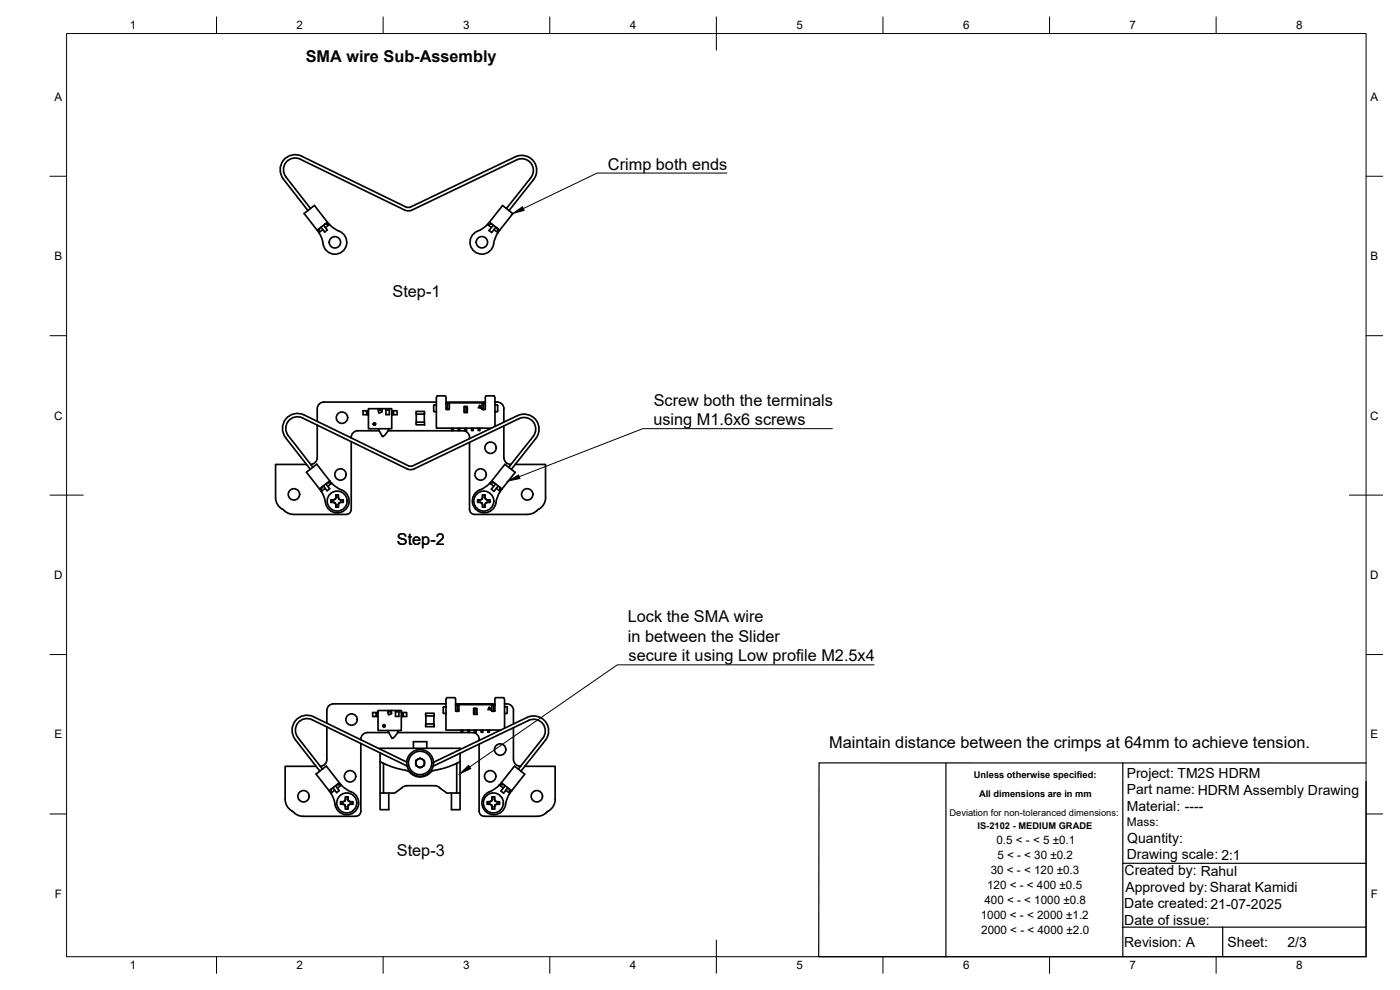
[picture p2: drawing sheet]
<svg xmlns="http://www.w3.org/2000/svg" width="420mm" height="297mm" viewBox="0 0 420 297" stroke-linecap="round" stroke-linejoin="round" font-family="sans-serif">
<!-- layer: Visible -->
<g fill="none" stroke="#000" stroke-width=".51">
<path d="M85 53.7l7.4 9.5M85 53.7a4.5 4.5 0 0 1 .1-5.6 4.5 4.5 0 0 1 5.4-1.2l31.4 15.2M85.8 53.1l7.4 9.5M90.1 47.8l31.3 15.2M90.1 47.8a3.5 3.5 0 0 0-4.3 .9 3.5 3.5 0 0 0 0 4.4M159.3 53.3l-7.3 9.3M159.3 53.3a3.5 3.5 0 0 0 0-4.4 3.5 3.5 0 0 0-4.2-.9l-31.5 15-1.3 .3-.9-.3M160.1 53.9l-7.3 9.3M160.1 53.9a4.5 4.5 0 0 0 0-5.6 4.5 4.5 0 0 0-5.5-1.2l-31.4 15h-1.3M97.1 67.5l1.1 1.5-.7 .6-1.2-1.4M97.5 67.2l1.3 .2-.5-.7-3.1 2.4M97.7 68.3l1.1-1 1.9 1.6a4.1 4.1 0 0 1 3.3 4.5 3.6 3.6 0 0 1-4.1 2.8 3.6 3.6 0 0 1-3.1-3.9l-1.1-2.5 1.2-.9"/>
<path d="M98.3 66.7l-3.9-5.1-3.1 2.5 4.4 5.7 .2-1.3M143.3 69.4a3.6 3.6 0 0 0-.6 6.3 3.6 3.6 0 0 0 5.6-3.1l1.1-2.8M146.3 67.4l1.2 .9M146.3 67.3l-1.4 1.2-1.6 .9M146.9 66.6l3.1 2.5-.6 .7-.2-1.3M146.9 66.6l3.9-4.9 2.2 1.6 .9 .8-3.9 5M146.9 66.7l-.6 .7M147.6 67.2l-1.3 .2M148 67.5l-1.2 1.7 .8 .6 1.2-1.6M148.3 68.9l1.1 .9M85.7 131.3l7.4 9.5M85.7 131.3a4.5 4.5 0 0 1 .1-5.6 4.5 4.5 0 0 1 5.4-1.2l32 15.4 .7-.1 31.4-15.1a4.5 4.5 0 0 1 5.5 1.2 4.5 4.5 0 0 1 0 5.6l-7.3 9.3"/>
<path d="M95.2 137.3a2 2 0 0 1-1.9 2M95.2 127.5v9.9M97.2 120.6h33.8M97.2 120.6a2 2 0 0 0-2 2v3.8M105.4 132.5v20.3a1.53 1.53 0 0 1-1.5 1.6l-15.8-.1a7.3 7.3 0 0 1-4.3-2.3l-.7-1-.4-1.1v-10.6h9.3M107.4 129.3h6.4M107.4 129.2a2.01 2.01 0 0 0-2 2.2M109 123.2h1v1.2h-1zM110 123.2h.3v1.2h-.3M110.3 124.4h.3M110.3 123.2h.3M113.6 122.6h1l.1 1-1 .4z"/>
<path d="M113.6 122.6h-3v6h7v-6h-.8M113.6 123h1M114.6 122.6h1.2M115.8 122.6h1v1.8h-1zM115.8 123h1M116.4 129.3h22.5M116.7 128.6a3.3 3.3 0 0 1-1.9 2.3l-1.3-2.3M117.6 123.2h.3v1.2h1.3v-1.2h-1.3M117.6 124.4h.3M118.1 123.2v1.2M124.9 123.5h2.5v.8h-2.5zM124.9 126.7h2.5v.8h-2.5z"/>
<path d="M124.9 124.3v2.4M127.3 124.3v2.4M130.3 121.5h.7M130.4 121.5l-.2 .2v1.6l.8 .2M133.9 122.7v-3.6l-.3-.3h-2.5l-.1 .6v9.1h16.4M133.9 122.7l.1 .2M133.9 120.6h11.7M133.9 121.1h1M133.9 120.9h.3M134 122.9h.7M134.9 120.9h-.7l.1 .2v1.8M134.9 122.7l-.2 .2"/>
<path d="M134.9 120.9h9.8M134.9 120.9v1.8M135.5 128.5v.7h.5v-.7M137.5 128.5v.7h.5v-.7M138.9 129.2a2.02 2.02 0 0 1 2 2.4M139.3 122h1v1.8h-1zM139.5 128.5v.7h.5v-.7M139.5 122v1.8M140 122v1.8M140.9 132.7v20.1a1.49 1.49 0 0 0 1.5 1.5l15.9 .1a7.5 7.5 0 0 0 4.4-2.4l.6-1 .4-1.1v-10.6h-9.1M141.5 128.5v.7h.5v-.7M143.5 128.5v.7h.5v-.7"/>
<path d="M144 121.6l.4 .8h-.8zM144.7 120.9l.9 .2M144.7 122.7l.1 .2M144.7 121.1h.5v1.8M144.7 120.9v1.8M144.8 122.9h.7M145.4 120.9h.2M145.6 122.7v-3.6l.3-.3h2.5l.1 .6v8.5M145.7 122.7l-.2 .2M148.5 120.6a2.16 2.16 0 0 1 2.7 2M148.5 121.5h.7M149.2 121.5l.2 .2v1.6l-.9 .2"/>
<path d="M151.2 122.6v4.1M151.2 127.8v9.6M151.2 137.3a2.04 2.04 0 0 0 2.2 2M93.9 140.2l-7.4-9.5a3.5 3.5 0 0 1 0-4.4 3.5 3.5 0 0 1 4.3-.9l31.3 15.3 1.4 .2 32.3-15.3a3.5 3.5 0 0 1 4.2 1 3.5 3.5 0 0 1 0 4.3l-7.3 9.3M97.6 146.5l-1.2 .9 1.1 2.5a3.6 3.6 0 0 0 4.8 3.8 3.6 3.6 0 0 0 1.4-5.9l-1.2-.8M97.8 145.2l1.1 1.4-.3 .3-.5 .3-1.1-1.4M99 144.3l.5 .7-1.3-.1M99 144.3l-3.1 2.4M99 144.3l-3.9-5-3.1 2.4 4.4 5.7 .2-1.3M99.3 150.7h.8M99.3 150h.8M99.5 145l1.4 1.2 1.6 .8"/>
<path d="M99.5 145l-1.1 .9M100.1 150l.5-.2 .2-1.3h.3h.5l.1 1.3 1.3 .2M100.1 150.7l.5 .2M100.6 150.9l.2 .5M100.6 149.8h.1M100.8 148.5l-.2 1.3-1.2 .2-.1 .2 .1 .5 1.2 .2 .2 1.3M100.8 149.3h.1M101.5 148.5l.2 1.3 1.3 .2M101.5 151.4l.1 .1M101.6 149.3h-.1M101.7 150.9h.1M101.7 149.8h.1"/>
<path d="M102.3 150h.1M102.3 150.7h.1M103 150.7l-1.3 .2-.1 1.3h-.8v-.7M103 150.7l-1.3 .2-.2 1.3M103 150v.7M143.4 150l1.2-.2 .2-1.3h.8l.2 1.3 1.2 .2v.7l-1.2 .2-.2 1.3h-.8l-.2-1.3-1.2-.2zM143.4 150.7h.7M143.4 150h.7M144.1 150.7l.5 .2M144.6 150.9l.3 .5M144.6 149.8h.1M144.8 151.5l.1 .7"/>
<path d="M144.8 149.3h.1M144.9 148.5l-.3 1.3-.5 .2M145.5 148.5l.2 1.3 1.3 .2M145.5 151.4l.1 .1M145.6 149.3h-.1M145.7 150.9h.1M145.8 149.8h-.1M146.3 150.7h.1M146.3 150h.1M147 145l4.5-5.7 3.1 2.4-3.9 5M147 150.7l-1.3 .2-.2 1.3M147 145l1.2 .9"/>
<path d="M147 145l-1.9 1.5a4 4 0 0 0-3.3 4.5 3.6 3.6 0 0 0 4 2.8 3.6 3.6 0 0 0 3.2-3.6l1.1-2.8-1.2-.9M147.6 144.3l3.1 2.4-.6 .8-.2-1.4M148.3 144.9l-1.3 .1M148.7 145.2l-1.2 1.6 .6 .5 .2 .1 1.2-1.6M93.7 215.9l28.5 13.9M93.7 215.9a3.5 3.5 0 0 0-4.3 1 3.5 3.5 0 0 0 0 4.3l7.4 9.5M98.1 218.1v9.8a2 2 0 0 1-2 2M98.1 213.2v3.8M111.8 213.8h1.1v1.2h-1.1zM112.9 213.8h.2v1.2h-.2M113.1 215h.4M113.1 213.8h.4"/>
<path d="M116.4 213.2h1.1l.1 .9-1 .4zM116.4 213.2h-2.9v6h6.9v-6h-.7M116.4 213.6h1.1M116.7 219.8h-6.4a2.01 2.01 0 0 0-2 2.2M117.5 213.2h1.2M118.7 213.2h1v1.8h-1zM118.7 213.6h1M119.3 219.8h22.5a2 2 0 0 1 2 2M119.6 219.2a3.3 3.3 0 0 1-2 2.3l-1.2-2.3M120.4 213.8h.4v1.2h1.2v-1.2h-1.2M120.4 215h.4M121 213.8v1.2"/>
<path d="M127.7 214h2.6v.8h-2.6zM127.7 217.2h2.6v.8h-2.6zM127.8 214.8v2.4M130.2 214.8v2.4M133 213.9l.8 .2M133.2 212.1h.6M133.2 212.1l-.2 .2v1.6M133.8 211.2h-33.7a2 2 0 0 0-2 2M136.7 211.2h11.8M136.7 211.6h1M136.7 211.4h.3M136.9 213.4h.7"/>
<path d="M136.9 213.4l-.2-.1v-3.7l-.2-.3h-2.5l-.2 .6v9.1h16.5M137.7 211.4h-.7l.2 .2v1.8M137.7 211.4l-.1 2M137.7 211.4h9.8M138.4 219v.7h.5v-.7M140.4 219v.7h.5v-.7M142.1 212.5h1v1.8h-1zM142.4 219v.7h.5v-.7M142.4 212.5v1.8M142.9 212.5v1.8M144.4 219v.7h.5v-.7M146.4 219v.7h.5v-.7"/>
<path d="M146.8 212.1l.4 .8h-.8zM147.5 211.4l1 .2M147.5 211.4l.2 2M147.5 211.6h.5v1.8M147.7 213.4h.7M148.2 211.4h.3M148.4 213.4l.1-3.8 .2-.3h2.5l.2 .6v8.6M151.4 211.2a2.16 2.16 0 0 1 2.7 2M151.4 212.1h.6M151.4 214.1h.6M152.1 212.1l.2 .2-.1 1.6M152.3 213.9l-.2 .2"/>
<path d="M154.1 218.3v9.6a2.04 2.04 0 0 0 2.1 2M154.1 213.2v4M94.9 229.9h-9.3v10.5l.7 1.7 1.3 1.2M100.7 235.8l1.1 1.4-.6 .5-.2 .1-1.1-1.4M101.1 235.4l1.3 .1-.6-.6-3 2.4M101.8 234.9l-3.9-5-3.1 2.3 4.5 5.8 .2-1.3M102.4 235.6l1.9 1.5a4 4 0 0 1 3.3 4.5 3.6 3.6 0 0 1-4.1 2.8 3.6 3.6 0 0 1-3.1-3.9l-1.1-2.5 1.2-.9M102.4 235.5l-1.1 1M103.7 239.1l-.2 1.2-1.2 .2-.1 .5 .1 .3 1.2 .2 .2 1.2M103.7 239.8h.1M103.7 239.1h.7l.2 1.2 1.3 .2v.3v.5l-1.3 .2-.2 1.2h-.7M103.7 239.1l-.2 1.3-.5 .1"/>
<path d="M104.4 239.1l.2 1.3 1.3 .2M104.4 239.8h.1M108.3 223.1v20.3a1.53 1.53 0 0 1-1.5 1.5h-15.8l-1.5-.3-1.3-.8M114.1 228.5v14.4h2.6v-5M114.1 224.8v-.3h24v.4M114.1 228.5l1 .5M114.1 225.9v2.6M114.1 237.9h1M122.1 228.7l-28-13.7a4.5 4.5 0 0 0-5.4 1.3 4.5 4.5 0 0 0-.1 5.6l7.4 9.5M124.1 224.5v-2h4v2M124.8 228.2l1.3-.8 1.3 .8v1.5l-1.3 .7-1.3-.7zM130 229.9l28.6-13.8a3.5 3.5 0 0 1 4.3 1 3.5 3.5 0 0 1 0 4.4l-7.3 9.3"/>
<path d="M130.1 228.7l28.1-13.5a4.5 4.5 0 0 1 5.5 1.3 4.5 4.5 0 0 1 0 5.6l-7.4 9.3M132 236.4l-.7-.5-.8-.2h-8.4l-1.2 .4-2.4 1.8h-3.4v-8.9l2.6 1.1 4.8 1.3a4.6 4.6 0 0 0 7.2 0l4.8-1.3 2.6-1.1v8.9h-3l-2.1-1.5M135.5 237.9v5h2.6v-5M138.1 228.5v9.4h-1M138.1 228.5l-1 .5M138.1 226v2.5M143.8 221.8v.4M143.8 223.3v20.1M147.7 239.8h.1M147.7 239.1l-.2 1.3-.5 .1M148.4 239.8h.1M148.5 239.1h-.8l-.2 1.2-1.3 .2v.3l.1 .5 1.2 .2 .2 1.2h.8"/>
<path d="M149.9 235.5l1.1 1M149.9 235.5l-1.9 1.5a4.1 4.1 0 0 0-3.3 4.6 3.6 3.6 0 0 0 3.9 2.8 3.6 3.6 0 0 0 3.2-3.6l1.2-2.8-1.2-.9M150.5 234.9l3 2.4 4-5-3.1-2.4-4.5 5.6M151.2 235.4l-1.3 .1M151.6 235.7l-1.1 1.8 .6 .5 1.3-1.6M152.8 236.7l.2 1.3 .5-.7M157.5 229.9h9.1v9.9a4.7 4.7 0 0 1-2.6 4l-1.3 .8-1.5 .3h-15.9M87.6 243.3l.6 .5M102.2 241.2h.8M102.2 240.6h.8M103 241.3l.5 .2M103.5 241.5l.2 .5v.7"/>
<path d="M103.5 240.3v.1M104.4 242h.1M104.6 241.5h.1M104.6 240.3v.1M105.1 240.5v.1M105.1 241.2v.1M105.9 241.2l-1.3 .3-.2 1.2M143.8 243.4a1.49 1.49 0 0 0 1.5 1.5M146.2 241.2h.8M146.2 240.6h.8M147 241.3l.5 .2M147.5 241.5l.2 .5"/>
<path d="M147.5 240.3v.1M147.7 242v.7M148.4 242h.1M148.6 241.5h.1M148.7 240.3l-.1 .1M149.1 241.2l.1 .1M149.2 240.5l-.1 .1M149.9 240.6l-1.3-.2-.2-.6v-.7l.3 1.2 1.2 .2v.5v.3l-1.2 .2-.3 1.2v-.7l.2-.5 1.3-.3"/>
<circle cx="100.5" cy="72.7" r="1.7"/>
<circle cx="144.6" cy="72.7" r="1.7"/>
<circle cx="102.6" cy="125.3" r="1.7"/>
<circle cx="112.4" cy="127.2" r=".31"/>
<circle cx="112.4" cy="127.2" r=".35"/>
<circle cx="147.2" cy="134.3" r="1.7"/>
<circle cx="88.2" cy="148.3" r="1.7"/>
<circle cx="101.2" cy="150.3" r="3"/>
<circle cx="102.2" cy="142.4" r="1.7"/>
<circle cx="144.2" cy="142.4" r="1.7"/>
<circle cx="145.2" cy="150.3" r="3"/>
<circle cx="158.2" cy="148.3" r="1.7"/>
<circle cx="105.5" cy="215.9" r="1.7"/>
<circle cx="115.3" cy="217.8" r=".31"/>
<circle cx="115.3" cy="217.8" r=".35"/>
<circle cx="91.1" cy="238.9" r="1.7"/>
<circle cx="105.1" cy="232.9" r="1.7"/>
<circle cx="126.1" cy="228.9" r="4"/>
<circle cx="126.1" cy="228.9" r="3.5"/>
<circle cx="126.1" cy="228.9" r="1.3"/>
<circle cx="147.1" cy="232.9" r="1.7"/>
<circle cx="150.1" cy="224.9" r="1.7"/>
<circle cx="161.1" cy="238.9" r="1.7"/>
<circle cx="104.1" cy="240.9" r="3"/>
<circle cx="148.1" cy="240.9" r="3"/>
</g>
<!-- layer: BORDER -->
<g fill="none" stroke="#000" stroke-width=".3">
<path d="M20 10.1h390v276.9h-390zM65 5.1v5M115 5.1v5M165 5.1v5M215 5.1v10M265 5.1v5M315 5.1v5M365 5.1v5M15 52.9h5M410 52.9h5M15 100.7h5M410 100.7h5"/>
<path d="M15 148.6h10M405 148.6h10M15 196.4h5M410 196.4h5M15 244.2h5M410 244.2h5M65 287v5M115 287v5M165 287v5M215 282.1v9.9M265 287v5M315 287v5"/>
<path d="M365 287v5"/>
</g>
<!-- layer: TITLEBLOCK -->
<path d="M283.9 228.9v58.2M337 228.9v58.1M410 228.9h-164.2l-.1 58.1h164.3v-52.5M336.9 259h73M336.8 278.2h73M366.9 278.2v8.6" fill="none" stroke="#000" stroke-width=".36"/>
<!-- layer: Leaders -->
<path d="M153.9 64.1l2.9-2.1 .5 1.1zM152.5 144.3l3.1-1.8 .4 1.1zM138.1 232.1l2.5-2.5 .7 1z" fill="#000" stroke="#000" stroke-width=".3"/>
<path d="M218.1 51.9h-38.9l-22.1 10.7M249.8 128.6h-56.9l-37.1 14.4M262.3 199.5h-77l-44.4 30.6" fill="none" stroke="#000" stroke-width=".3"/>
<g font-size="4.9">
<text x="91.7" y="18.6">SMA wire Sub-Assembly</text>
<text x="182.5" y="51">Crimp both ends</text>
<text x="117.8" y="89.1">Step-1</text>
<text x="196.2" y="121.7">Screw both the terminals</text>
<text x="196.1" y="127.6">using M1.6x6 screws</text>
<text x="119.1" y="163.4">Step-2</text>
<text x="188.4" y="186.7">Lock the SMA wire</text>
<text x="188.4" y="192.6">in between the Slider</text>
<text x="188.6" y="198.4">secure it using Low profile M2.5x4</text>
<text x="248.9" y="224.3">Maintain distance between the crimps at 64mm to achieve tension.</text>
<text x="119.1" y="256.8">Step-3</text>
</g>
<g font-size="4.2">
<text x="338.1" y="233.3">Project: TM2S HDRM</text>
<text x="338.1" y="238.3">Part name: HDRM Assembly Drawing</text>
<text x="338.2" y="243.3">Material: ----</text>
<text x="338.1" y="257.8">Drawing scale: 2:1</text>
<text x="338.3" y="252.8">Quantity:</text>
<text x="337.5" y="262.5">Created by: Rahul</text>
<text x="337.7" y="267.5">Approved by:Sharat Kamidi</text>
<text x="337.4" y="272.5">Date created: 21-07-2025</text>
<text x="337.4" y="277.6">Date of issue:</text>
<text x="337.4" y="284.2">Revision: A</text>
<text x="368.4" y="284">Sheet:</text>
<text x="386.4" y="284.1">2/3</text>
</g>
<text font-size="3.6" x="338.2" y="247.9">Mass:</text>
<g font-size="3.5">
<text x="39" y="8.8">1</text>
<text x="89" y="8.8">2</text>
<text x="139" y="8.8">3</text>
<text x="189" y="8.8">4</text>
<text x="239" y="8.8">5</text>
<text x="289" y="8.8">6</text>
<text x="339" y="8.8">7</text>
<text x="389" y="8.8">8</text>
<text x="16.3" y="30.2">A</text>
<text x="411.3" y="30.2">A</text>
<text x="16.3" y="78">B</text>
<text x="411.3" y="78">B</text>
<text x="16.2" y="125.9">C</text>
<text x="411.2" y="125.9">C</text>
<text x="16.2" y="173.7">D</text>
<text x="411.2" y="173.7">D</text>
<text x="16.3" y="221.6">E</text>
<text x="411.3" y="221.6">E</text>
<text x="299.1" y="253.1">0.5 &lt; - &lt; 5 ±0.1</text>
<text x="299.3" y="257.6">5 &lt; - &lt; 30 ±0.2</text>
<text x="297.3" y="262.1">30 &lt; - &lt; 120 ±0.3</text>
<text x="16.4" y="269.4">F</text>
<text x="296.2" y="266.6">120 &lt; - &lt; 400 ±0.5</text>
<text x="411.4" y="269.4">F</text>
<text x="294.3" y="275.6">1000 &lt; - &lt; 2000 ±1.2</text>
<text x="295.5" y="271.1">400 &lt; - &lt; 1000 ±0.8</text>
<text x="294.5" y="280.1">2000 &lt; - &lt; 4000 ±2.0</text>
<text x="39" y="290.8">1</text>
<text x="89" y="290.8">2</text>
<text x="139" y="290.8">3</text>
<text x="189" y="290.8">4</text>
<text x="239" y="290.8">5</text>
<text x="289" y="290.8">6</text>
<text x="339" y="290.8">7</text>
<text x="389" y="290.8">8</text>
</g>
<g font-size="2.8">
<text x="292.3" y="233.5">Unless otherwise specified:</text>
<text x="293.8" y="239.2">All dimensions are in mm</text>
<text x="284.9" y="244.9">Deviation for non-toleranced dimensions:</text>
<text x="293.4" y="248.8">IS-2102 - MEDIUM GRADE</text>
</g>
</svg>
